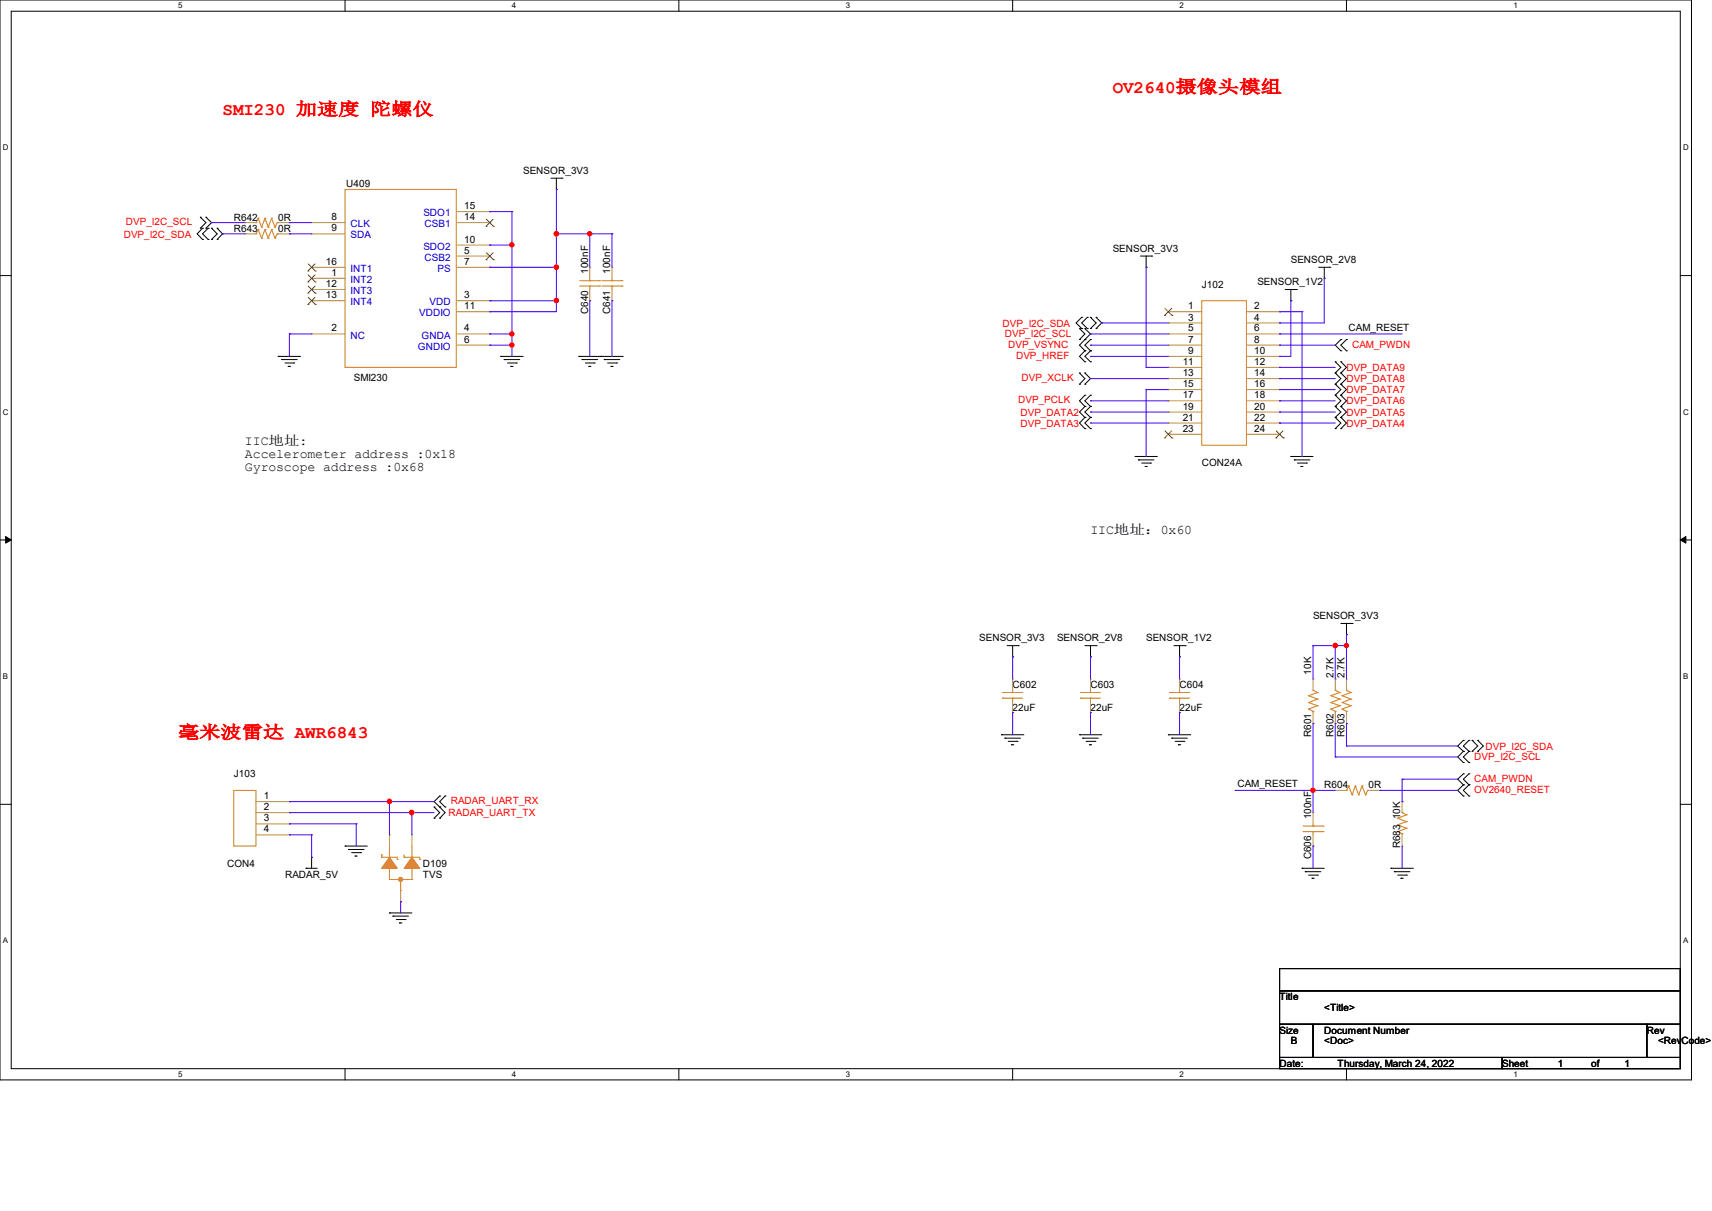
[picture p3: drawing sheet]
<svg xmlns="http://www.w3.org/2000/svg" width="297mm" height="210mm" viewBox="0 0 297 210" stroke-linecap="round" stroke-linejoin="round" font-family="sans-serif">
<path d="M0 0h293.5v187.3h-293.5zM1.9 1.9h289.6v183.4h-289.6z" fill="none" stroke="#000" stroke-width=".17"/>
<g fill="#fff">
<path d="M30.9 .2h.8v1.5h-.8z"/>
<path d="M30.9 185.5h.8v1.6h-.8z"/>
</g>
<path d="M59.9 0v1.9M59.9 185.3v2" fill="none" stroke="#000" stroke-width=".17"/>
<g fill="#fff">
<path d="M88.8 .2h.8v1.5h-.8z"/>
<path d="M88.8 185.5h.8v1.6h-.8z"/>
</g>
<path d="M117.8 0v1.9M117.8 185.3v2" fill="none" stroke="#000" stroke-width=".17"/>
<g fill="#fff">
<path d="M146.7 .2h.8v1.5h-.8z"/>
<path d="M146.7 185.5h.8v1.6h-.8z"/>
</g>
<path d="M175.7 0v1.9M175.7 185.3v2" fill="none" stroke="#000" stroke-width=".17"/>
<g fill="#fff">
<path d="M204.6 .2h.8v1.5h-.8z"/>
<path d="M204.6 185.5h.8v1.6h-.8z"/>
</g>
<path d="M233.6 0v1.9M233.6 185.3v2" fill="none" stroke="#000" stroke-width=".17"/>
<g fill="#fff">
<path d="M262.6 .2h.7v1.5h-.7z"/>
<path d="M262.6 185.5h.7v1.6h-.7z"/>
<path d="M.5 24.8h1v1.6h-1z"/>
<path d="M292 24.8h1v1.6h-1z"/>
<path d="M.5 70.7h1v1.5h-1z"/>
<path d="M292 70.7h1v1.5h-1z"/>
</g>
<path d="M0 47.8h1.9M291.5 47.8h2" fill="none" stroke="#000" stroke-width=".17"/>
<g fill="#fff">
<path d="M.5 116.5h.9v1.6h-.9z"/>
<path d="M292 116.5h.9v1.6h-.9z"/>
</g>
<path d="M0 93.6h1.9M291.5 93.6h2" fill="none" stroke="#000" stroke-width=".17"/>
<path d="M1 93l.9 .6-.9 .6zM291.5 93.6l1-.6v1.2z" fill="#000" stroke="#000" stroke-width=".17"/>
<g fill="#fff">
<path d="M.5 162.4h.9v1.5h-.9z"/>
<path d="M292 162.4h.9v1.5h-.9z"/>
</g>
<g fill="none" stroke="#000" stroke-width=".17">
<path d="M34.8 39.6h.1M34.8 37.7h.1M34.8 37.7l.9 .9-.9 1M35.1 39.6h.1M35.1 39.6l-.9 1 .9 .9M35.7 37.7h.1M35.7 39.6h.1M35.7 37.7l1 .9-1 1M36.1 39.6h.1M36.1 39.6l-1 1 1 .9M36.7 39.6h.1M36.7 39.6l1 1-1 .9"/>
<path d="M37.7 39.6h.1M37.7 39.6l.9 1-.9 .9M95.6 30.9h1.9M96.5 32.9h.1M96.5 30.9v2M97.5 30.9h.1M35.1 41.5h.1M36.1 41.5h.1M36.7 41.5h.1M37.7 41.5h.1M187.3 58.9h.1M187.3 57h.1"/>
<path d="M187.3 57l.9 .9-.9 1M187.7 55h.1M187.7 57h.1M187.7 55l-1 1 1 1M188.2 57h.1M188.2 58.9h.1M188.2 57l1 .9-1 1M188.2 58.9l-.9 1 .9 .9M188.6 57h.1M188.6 55h.1M188.6 55l-.9 1 .9 1M189.2 57h.1"/>
<path d="M189.2 55h.1M189.2 58.9h.1M189.2 55l1 1-1 1M189.2 58.9l-1 1 1 .9M190.2 55h.1M190.2 57h.1M190.2 55l.9 1-.9 1M197.9 44.4h1.9M198.8 46.4h.1M198.8 44.4v2M199.8 44.4h.1M223 50.2h1.9"/>
<path d="M223.9 52.2h.1M223.9 50.2v2M224.9 50.2h.1M228.8 46.4h1.9M229.7 48.3h.1M229.7 46.4v1.9M230.7 46.4h.1M232.6 58.9h.1M232.6 58.9l-1 1 1 .9M233.6 58.9h.1M233.6 58.9l-1 1 1 .9M48.3 61.8h.1"/>
<path d="M48.3 61.8h3.9M48.9 62.4h.1M48.9 62.4h2.7M49.4 62.9h1.6M50 63.5h.1M50 63.5h.4M51 62.9h.1M86.9 61.8h.1M86.9 61.8h3.9M87.5 62.4h.1M87.5 62.4h2.7M88.1 62.9h1.5"/>
<path d="M88.6 63.5h.1M88.6 63.5h.4M89.6 62.9h.1M100.4 61.8h.1M100.4 61.8h7.7M101 62.4h.1M101 62.4h2.7M101.6 62.9h1.5M102.2 63.5h.1M102.2 63.5h.3M103.1 62.9h.1M104.3 61.8h.1"/>
<path d="M104.8 62.4h.1M104.8 62.4h2.7M105.4 62.9h1.6M106 63.5h.1M106 63.5h.4M107 62.9h.1M187.3 66.6h.1M187.3 64.7h.1M187.3 64.7l.9 1-.9 .9M188.2 60.8h.1M188.2 62.7h.1M188.2 64.7h.1"/>
<path d="M188.2 66.6h.1M188.2 70.5h.1M188.2 68.5h.1M188.2 72.4h.1M188.2 74.3h.1M188.2 60.8l-.9 1 .9 .9M188.2 64.7l1 1-1 .9M188.2 68.5l-.9 1 .9 1M188.2 70.5l-.9 1 .9 .9M188.2 72.4l-.9 1 .9 .9M189.2 60.8h.1M189.2 62.7h.1"/>
<path d="M189.2 70.5h.1M189.2 68.5h.1M189.2 72.4h.1M189.2 74.3h.1M189.2 60.8l-1 1 1 .9M189.2 68.5l-1 1 1 1M189.2 70.5l-1 1 1 .9M189.2 72.4l-1 1 1 .9M196.9 79.2h.1M196.9 79.2h3.9M197.5 79.8h.1M197.5 79.8h2.7"/>
<path d="M223.9 79.2h.1M223.9 79.2h3.9M224.5 79.8h.1M224.5 79.8h2.7M231.6 64.7h.1M231.6 62.7h.1M231.6 66.6h.1M231.6 68.5h.1M231.6 70.5h.1M231.6 72.4h.1M231.6 74.3h.1M231.6 62.7l1 1-1 1"/>
<path d="M231.6 64.7l1 1-1 .9M231.6 66.6l1 1-1 .9M231.6 68.5l1 1-1 1M231.6 70.5l1 1-1 .9M231.6 72.4l1 1-1 .9M232.6 60.8h.1M232.6 64.7h.1M232.6 62.7h.1M232.6 66.6h.1M232.6 68.5h.1M232.6 70.5h.1M232.6 72.4h.1"/>
<path d="M232.6 74.3h.1M232.6 62.7l1 1-1 1M232.6 64.7l1 1-1 .9M232.6 66.6l1 1-1 .9M232.6 68.5l1 1-1 1M232.6 70.5l1 1-1 .9M232.6 72.4l1 1-1 .9M233.6 60.8h.1M198.1 80.3h1.5M198.7 80.9h.1M198.7 80.9h.4M199.6 80.3h.1"/>
<path d="M225.1 80.3h1.6M225.7 80.9h.1M225.7 80.9h.4M226.7 80.3h.1M174.7 112h2M175.7 113.9h.1M175.7 112v1.9M176.7 112h.1M188.2 112h2M189.2 113.9h.1M189.2 112v1.9M190.2 112h.1"/>
<path d="M203.7 112h1.9M204.6 113.9h.1M204.6 112v1.9M205.6 112h.1M232.6 108.1h2M233.6 110.1h.1M233.6 108.1v2M234.6 108.1h.1M0 139.5h1.9M75.3 140h.1M75.3 140l1 .9-1 1M76.3 138h.1"/>
<path d="M76.3 140h.1M76.3 138l-1 1 1 1M76.3 140l.9 .9-.9 1M77.2 140h.1M77.2 138h.1M77.2 138l-.9 1 .9 1M173.7 127.4h.1M173.7 127.4h3.9M174.3 128h.1M174.3 128h2.7M174.9 128.6h1.5M175.5 129.2h.1"/>
<path d="M175.5 129.2h.4M176.4 128.6h.1M187.3 127.4h.1M187.3 127.4h3.8M187.8 128h.1M187.8 128h2.7M188.4 128.6h1.5M189 129.2h.1M189 129.2h.4M189.9 128.6h.1M202.7 127.4h.1M202.7 127.4h3.9"/>
<path d="M203.3 128h.1M203.3 128h2.7M203.9 128.6h1.5M204.4 129.2h.1M204.4 129.2h.5M205.4 128.6h.1M253.9 128.4h.1M253.9 130.3h.1M253.9 132.2h.1M253.9 136.1h.1M253.9 138h.1M253.9 134.2h.1"/>
<path d="M253.9 128.4l-1 1 1 .9M253.9 130.3l-1 1 1 .9M253.9 136.1l-1 1 1 .9M253.9 134.2l-1 .9 1 1M254.8 130.3h.1M254.8 128.4h.1M254.8 132.2h.1M254.8 138h.1M254.8 136.1h.1M254.8 134.2h.1M254.8 128.4l-.9 1 .9 .9M254.8 130.3l-.9 1 .9 .9"/>
<path d="M254.8 136.1l-.9 1 .9 .9M254.8 134.2l-.9 .9 .9 1M255.4 130.3h.1M255.4 128.4h.1M255.4 128.4l1 1-1 .9M256.4 128.4h.1M256.4 130.3h.1M256.4 128.4l.9 1-.9 .9M291.5 139.5h2M53.1 150.6h.1M53.1 150.6h1.9M54.1 148.7h.1"/>
<path d="M54.1 148.7v1.9M59.9 146.7h.1M59.9 146.7h3.8M60.5 147.3h.1M60.5 147.3h2.7M61 147.9h1.6M61.6 148.5h.1M61.6 148.5h.4M62.6 147.9h.1M67.6 158.3h.1M67.6 158.3h3.9M68.2 158.9h.1"/>
<path d="M68.2 158.9h2.7M68.7 159.5h1.6M70.3 159.5h.1M75.3 141.9h.1M76.3 141.9h.1M225.9 150.6h.1M225.9 150.6h3.8M226.4 151.2h.1M226.4 151.2h2.8M227 151.8h1.6M227.6 152.3h.1M227.6 152.3h.4"/>
<path d="M228.6 151.8h.1M241.3 150.6h.1M241.3 150.6h3.9M241.9 151.2h.1M241.9 151.2h2.7M242.5 151.8h1.5M243 152.3h.1M243 152.3h.5M244 151.8h.1M69.3 160.1h.1M69.3 160.1h.4M222 168h69.5v3.8h-69.5z"/>
<path d="M222 171.8h69.5v5.8h-69.5zM222 177.6h5.8v5.8h-5.8zM227.8 177.6h57.9v5.8h-57.9zM285.7 177.6h5.8v5.8h-5.8zM222 183.4h38.6v1.9h-38.6zM260.6 183.4h30.9v1.9h-30.9z"/>
</g>
<g fill="none" stroke="#cc8006" stroke-width=".17">
<path d="M44.4 38.6h.1M44.8 37.8h.1M44.8 39.8h.1M44.8 37.8l.6 1.6M44.8 37.8l-.4 .8M44.8 39.8l.6 1.5M44.8 39.8l-.4 .8M45.4 39.4h.1M46 37.8h.1M46 39.8h.1M46 37.8l.5 1.6M46 37.8l-.6 1.6"/>
<path d="M46 39.8l.5 1.5M46 39.8l-.6 1.5M46.5 39.4h.1M47.1 37.8h.1M47.1 39.8h.1M47.1 37.8l.6 1.6M47.1 37.8l-.6 1.6M47.1 39.8l.6 1.5M47.1 39.8l-.6 1.5M47.7 39.4h.1M48.1 38.6h.1M48.1 38.6l-.4 .8"/>
<path d="M48.1 38.6h.2M59.9 32.9h19.3v30.8h-19.3zM44.4 40.6h.1M45.4 41.3h.1M46.5 41.3h.1M47.7 41.3h.1M48.1 40.6h.1M48.1 40.6l-.4 .7M48.1 40.6h.2M100.6 49.6h3.5M100.6 48.7h3.5M102.3 48.7h.1"/>
<path d="M102.3 49.6h.1M102.3 48.3v.4M102.3 49.6v.6M104.1 49.6h.1M104.1 48.7h.1M104.4 49.6h3.5M104.4 48.7h3.5M106.2 48.7h.1M106.2 49.6h.1M106.2 48.3v.4M106.2 49.6v.6M107.9 49.6h.1"/>
<path d="M107.9 48.7h.1M208.5 52.2h7.7v25h-7.7zM175.7 119.7v.4M189.2 119.7v.4M204.6 119.7v.4M227.8 119.7h.1M227.8 119.7l.8 .4M231.6 119.7h.1M231.6 119.7l.9 .4M233.6 119.7h.1M233.6 119.7l.8 .4M40.6 137.1h3.8v9.6h-3.8z"/>
<path d="M173.9 121.1h.1M173.9 120.1h.1M173.9 121.1h3.5M173.9 120.1h3.5M175.7 120.1h.1M175.7 121.1h.1M175.7 121.1v.5M187.5 121.1h.1M187.5 120.1h.1M187.5 121.1h3.4M187.5 120.1h3.4M189.2 120.1h.1"/>
<path d="M189.2 121.1h.1M189.2 121.1v.5M202.9 121.1h.1M202.9 120.1h.1M202.9 121.1h3.5M202.9 120.1h3.5M204.6 120.1h.1M204.6 121.1h.1M204.6 121.1v.5M227 123h.1M227 121.8h.1M227 120.6h.1"/>
<path d="M227 123l.8 .4M227 121.8l1.6 .6M227 120.6l1.6 .6M227.8 123.4h.1M227.8 123.4v.2M228.6 122.4h.1M228.6 121.2h.1M228.6 120.1h.1M228.6 122.4l-1.6 .6M228.6 121.2l-1.6 .6M228.6 120.1l-1.6 .5M230.9 123h.1"/>
<path d="M230.9 121.8h.1M230.9 120.6h.1M230.9 123l.7 .4M230.9 121.8l1.6 .6M230.9 120.6l1.6 .6M231.6 123.4h.1M231.6 123.4v.2M232.5 122.4h.1M232.5 121.2h.1M232.5 120.1h.1M232.5 122.4l-1.6 .6M232.5 121.2l-1.6 .6"/>
<path d="M232.5 120.1l-1.6 .5M232.8 123h.1M232.8 121.8h.1M232.8 120.6h.1M232.8 123l.8 .4M232.8 121.8l1.6 .6M232.8 120.6l1.6 .6M233.6 137.1h.1M233.6 123.4h.1M233.6 123.4v.2M234 136.3h.1M234 136.3l.6 1.5"/>
<path d="M234 136.3l-.4 .8M234.4 122.4h.1M234.4 121.2h.1M234.4 120.1h.1M234.4 122.4l-1.6 .6M234.4 121.2l-1.6 .6M234.4 120.1l-1.6 .5M234.6 137.8h.1M235.1 136.3h.1M235.1 136.3l.6 1.5M235.1 136.3l-.5 1.5M235.7 137.8h.1"/>
<path d="M236.3 136.3h.1M236.3 136.3l.6 1.5M236.3 136.3l-.6 1.5M236.9 137.8h.1M237.3 137.1h.1M237.3 137.1l-.4 .7M66.2 148.7h.1M66.2 148.3h.1M66.2 148.7h2.7v.4M66.2 148.3v.4M67.6 148.7h.1M67.6 152.5h.1"/>
<path d="M67.6 146.7v2M67.6 150.6v1.9M67.6 152.5h3.9M68.9 149.1h.1M69.5 154.4h.1M69.5 152.5v1.9M70.1 148.7h.1M70.1 148.7h2.7v.4M70.1 148.3v.4M71.5 148.7h.1M71.5 152.5h.1M71.5 146.7v2"/>
<path d="M71.5 150.6v1.9M72.8 149.1h.1M226.1 144.2h3.4M226.1 143.3h3.4M227.8 143.3h.1M227.8 144.2h.1M227.8 142.9v.4M227.8 144.2v.6M229.5 144.2h.1M229.5 143.3h.1M242.5 144.2h.1M242.5 143h.1"/>
<path d="M242.5 141.9h.1M242.5 144.2l.7 .4M242.5 143l1.5 .6M242.5 141.9l1.5 .6M243.2 140.9h.1M243.2 144.6h.1M243.2 140.9l.8 .4M243.2 144.6v.2M244 143.6h.1M244 142.5h.1M244 141.3h.1M244 143.6l-1.5 .6"/>
<path d="M244 142.5l-1.5 .5M244 141.3l-1.5 .6"/>
</g>
<g fill="none" stroke="#a84" stroke-width=".17">
<path d="M42.5 38.6h.1M42.5 38.6h1.9M48.3 38.6h1.9M50.2 38.6h.1M54.1 38.6h.1M54.1 38.6h5.8M79.2 38.6h5.8M79.2 36.7h5.8M85 38.6h.1M85 36.7h.1M42.5 40.6h.1M42.5 40.6h1.9"/>
<path d="M48.3 40.6h1.9M50.2 40.6h.1M54.1 48.3h.1M54.1 57.9h.1M54.1 40.6h.1M54.1 50.2h.1M54.1 52.2h.1M54.1 46.4h.1M54.1 57.9h5.8M54.1 48.3h5.8M54.1 52.2h5.8M54.1 46.4h5.8"/>
<path d="M54.1 40.6h5.8M54.1 50.2h5.8M79.2 54.1h5.8M79.2 57.9h5.8M79.2 59.9h5.8M79.2 52.2h5.8M79.2 44.4h5.8M79.2 46.4h5.8M79.2 42.5h5.8M85 52.2h.1M85 57.9h.1M85 44.4h.1"/>
<path d="M85 59.9h.1M85 46.4h.1M85 42.5h.1M85 54.1h.1M102.3 46.4h.1M102.3 52.2h.1M102.3 46.4v1.9M102.3 50.2v2M106.2 46.4h.1M106.2 52.2h.1M106.2 46.4v1.9M106.2 50.2v2"/>
<path d="M202.7 54.1h.1M202.7 56h.1M202.7 57.9h.1M202.7 59.9h.1M202.7 54.1h5.8M202.7 56h5.8M202.7 57.9h5.8M202.7 59.9h5.8M216.2 54.1h5.8M216.2 56h5.8M216.2 57.9h5.8M216.2 59.9h5.8"/>
<path d="M222 54.1h.1M222 56h.1M222 57.9h.1M222 59.9h.1M202.7 61.8h.1M202.7 63.7h.1M202.7 65.7h.1M202.7 67.6h.1M202.7 69.5h.1M202.7 71.5h.1M202.7 73.4h.1M202.7 75.3h.1"/>
<path d="M202.7 61.8h5.8M202.7 63.7h5.8M202.7 65.7h5.8M202.7 67.6h5.8M202.7 69.5h5.8M202.7 71.5h5.8M202.7 73.4h5.8M202.7 75.3h5.8M216.2 61.8h5.8M216.2 63.7h5.8M216.2 65.7h5.8M216.2 67.6h5.8"/>
<path d="M216.2 69.5h5.8M216.2 71.5h5.8M216.2 73.4h5.8M216.2 75.3h5.8M222 61.8h.1M222 63.7h.1M222 65.7h.1M222 67.6h.1M222 69.5h.1M222 71.5h.1M222 73.4h.1M222 75.3h.1"/>
<path d="M175.7 117.8h.1M175.7 117.8v1.9M189.2 117.8h.1M189.2 117.8v1.9M204.6 117.8h.1M204.6 117.8v1.9M227.8 117.8h.1M227.8 117.8v1.9M231.6 117.8h.1M231.6 117.8v1.9M233.6 117.8h.1M233.6 117.8v1.9"/>
<path d="M44.4 139h5.8M50.2 139h.1M175.7 123.6h.1M175.7 121.6v2M189.2 123.6h.1M189.2 121.6v2M204.6 123.6h.1M204.6 121.6v2M227.8 125.5h.1M227.8 123.6v1.9M231.6 137.1h.1M231.6 125.5h.1"/>
<path d="M231.6 137.1h2M231.6 123.6v1.9M233.6 125.5h.1M233.6 123.6v1.9M237.4 137.1h2M239.4 137.1h.1M243.2 139h.1M243.2 139v1.9M44.4 140.9h5.8M44.4 142.9h5.8M44.4 144.8h5.8M50.2 140.9h.1"/>
<path d="M50.2 142.9h.1M50.2 144.8h.1M67.6 144.8h.1M67.6 144.8v1.9M69.5 156.4h.1M69.5 154.4v2M71.5 144.8h.1M71.5 144.8v1.9M227.8 140.9h.1M227.8 146.7h.1M227.8 140.9v2M227.8 144.8v1.9"/>
<path d="M243.2 146.7h.1M243.2 144.8v1.9"/>
</g>
<g fill="#cc8006" stroke="#cc8006" stroke-width=".17">
<path d="M67.6 148.7l1.3 1.9h-2.7z" fill-rule="evenodd"/>
<path d="M71.5 148.7l1.3 1.9h-2.7z" fill-rule="evenodd"/>
<circle cx="69.5" cy="152.5" r=".36"/>
</g>
<g fill="none" stroke="#804000" stroke-width=".17">
<path d="M84.3 39.2h.1M84.4 38l1.2 1.2M85.6 38l-1.3 1.2M85.6 39.2h.1M53.4 48.9h.1M53.4 50.8h.1M53.4 52.8h.1M53.4 47h.1M53.5 47.7l1.2 1.2M53.5 49.6l1.2 1.2M53.5 51.6l1.2 1.2M53.5 45.8l1.2 1.2"/>
<path d="M54.7 47.7l-1.3 1.2M54.7 49.6l-1.3 1.2M54.7 51.6l-1.3 1.2M54.7 45.8l-1.3 1.2M54.7 48.9h.1M54.7 50.8h.1M54.7 52.8h.1M54.7 47h.1M84.3 45h.1M84.4 43.8l1.2 1.2M85.6 43.8l-1.3 1.2M85.6 45h.1"/>
<path d="M202.1 54.7h.1M202.1 53.5l1.2 1.2M203.3 53.5l-1.2 1.2M203.3 54.7h.1M202.1 75.9h.1M202.1 74.7l1.2 1.2M203.3 74.7l-1.2 1.2M203.3 75.9h.1M221.4 75.9h.1M221.4 74.7l1.2 1.2M222.6 74.7l-1.2 1.2M222.6 75.9h.1"/>
</g>
<g fill="none" stroke="#4200ff" stroke-width=".17">
<path d="M36.7 38.6h.1M36.7 38.6h5.8M50.2 38.6h.1M50.2 38.6h3.9M85 36.7h.1M85 36.7h3.8M88.8 36.7h.1M88.8 36.7v25.1M96.5 32.9h.1M96.5 32.9v21.2h-11.5M38.6 40.6h.1M38.6 40.6h3.9"/>
<path d="M50.2 40.6h.1M50.2 57.9h.1M50.2 40.6h3.9M50.2 57.9h3.9M50.2 57.9v3.9M85 52.2h.1M85 54.1h.1M85 57.9h.1M85 59.9h.1M85 46.4h.1M85 42.5h.1M85 57.9h3.8"/>
<path d="M85 52.2h11.5M85 59.9h3.8M85 46.4h11.5M85 42.5h3.8M88.8 57.9h.1M88.8 59.9h.1M88.8 42.5h.1M96.5 52.2h.1M96.5 46.4h.1M96.5 40.6h.1M96.5 40.6h9.7M102.3 52.2h.1"/>
<path d="M102.3 40.6h.1M102.3 40.6v5.8M102.3 52.2v9.6M106.2 40.6h.1M106.2 52.2h.1M106.2 40.6v5.8M106.2 52.2v9.6M189.2 57.9h.1M189.2 59.9h.1M189.2 57.9h13.5M189.2 59.9h13.5M191.1 56h.1"/>
<path d="M191.1 56h11.6M198.8 46.4h.1M198.8 46.4v17.3M222 54.1h.1M222 56h.1M222 57.9h.1M222 59.9h.1M222 57.9h21.2M222 54.1h3.9M222 59.9h9.6M223.9 52.2h.1M223.9 52.2v9.6h-1.9"/>
<path d="M225.9 54.1h.1M225.9 54.1v25.1M229.7 48.3h.1M229.7 48.3v7.7h-7.7M189.2 61.8h.1M189.2 65.7h.1M189.2 69.5h.1M189.2 71.5h.1M189.2 73.4h.1M189.2 61.8h13.5M189.2 65.7h13.5M189.2 69.5h13.5"/>
<path d="M189.2 71.5h13.5M189.2 73.4h13.5M198.8 67.6h.1M198.8 63.7h.1M198.8 67.6h3.9M198.8 67.6v11.6M198.8 63.7h3.9M222 61.8h.1M222 63.7h.1M222 65.7h.1M222 67.6h.1M222 69.5h.1"/>
<path d="M222 71.5h.1M222 73.4h.1M222 67.6h9.6M222 63.7h9.6M222 65.7h9.6M222 69.5h9.6M222 71.5h9.6M222 73.4h9.6M175.7 113.9h.1M175.7 113.9v3.9M189.2 113.9h.1M189.2 113.9v3.9"/>
<path d="M204.6 113.9h.1M204.6 113.9v3.9M227.8 112h.1M227.8 112v5.8M227.8 112h5.8M231.6 112h.1M231.6 112v5.8M233.6 110.1h.1M233.6 112h.1M233.6 110.1v7.7M50.2 139h.1M50.2 139h25.1"/>
<path d="M67.6 139h.1M67.6 139v5.8M175.7 123.6h.1M175.7 123.6v3.8M189.2 123.6h.1M189.2 123.6v3.8M204.6 123.6h.1M204.6 123.6v3.8M214.3 137.1h.1M214.3 137.1h17.3M227.8 125.5h.1M227.8 137.1h.1"/>
<path d="M227.8 125.5v15.4M231.6 125.5h.1M231.6 131.3h.1M231.6 125.5v5.8M231.6 131.3h21.3M233.6 125.5h.1M233.6 129.4h.1M233.6 125.5v3.9M233.6 129.4h19.3M239.4 137.1h.1M239.4 137.1h13.5M243.2 135.1h.1"/>
<path d="M243.2 139h.1M243.2 135.1v3.9M243.2 135.1h9.7M50.2 140.9h.1M50.2 142.9h.1M50.2 144.8h.1M50.2 140.9h25.1M50.2 142.9h11.6M50.2 144.8h3.9M54.1 144.8h.1M54.1 144.8v3.9M61.8 142.9h.1"/>
<path d="M61.8 142.9v3.8M69.5 156.4h.1M69.5 156.4v1.9M71.5 140.9h.1M71.5 140.9v3.9M227.8 146.7h.1M227.8 146.7v3.9M243.2 150.6h.1M243.2 146.7v3.9"/>
</g>
<g fill="#f00" stroke="#f00" stroke-width=".17">
<circle cx="231.6" cy="112" r=".38"/>
<circle cx="233.6" cy="112" r=".36"/>
<circle cx="67.6" cy="139" r=".38"/>
<circle cx="71.4" cy="140.9" r=".38"/>
<circle cx="88.8" cy="59.8" r=".36"/>
<circle cx="96.5" cy="52.1" r=".38"/>
<circle cx="96.5" cy="46.3" r=".38"/>
<circle cx="88.8" cy="57.9" r=".36"/>
<circle cx="88.8" cy="42.5" r=".36"/>
<circle cx="102.3" cy="40.5" r=".36"/>
<circle cx="96.5" cy="40.5" r=".38"/>
<circle cx="227.8" cy="137.1" r=".36"/>
</g>
<g font-size="3" fill="#f00">
<text x="193" y="16.1">OV2640摄像头模组</text>
<text x="38.6" y="19.9">SMI230 加速度 陀螺仪</text>
<text x="30.9" y="128">毫米波雷达 AWR6843</text>
</g>
<g font-size="2.3">
<text x="42.5" y="77.2">IIC地址:</text>
<text x="42.5" y="79.5">Accelerometer address :0x18</text>
<text x="42.5" y="81.7">Gyroscope address :0x68</text>
<text x="189.2" y="92.6">IIC地址：0x60</text>
</g>
<g font-size="1.7">
<text x="60.1" y="32.5">U409</text>
<text x="90.8" y="30.2">SENSOR_3V3</text>
<text x="40.6" y="38.3">R642</text>
<text x="40.6" y="40.2">R643</text>
<text x="48.3" y="38.3">0R</text>
<text x="48.3" y="40.2">0R</text>
<text x="57.5" y="38.2">8</text>
<text x="57.5" y="40.1">9</text>
<text x="80.5" y="38.2">14</text>
<text x="80.5" y="36.3">15</text>
<text x="56.6" y="45.9">16</text>
<text x="57.5" y="47.8">1</text>
<text x="80.5" y="44">5</text>
<text x="80.5" y="45.9">7</text>
<text x="80.5" y="42.1">10</text>
<text x="102" y="47.5" transform="rotate(-90 102 47.5)">100nF</text>
<text x="105.9" y="47.5" transform="rotate(-90 105.9 47.5)">100nF</text>
<text x="193" y="43.7">SENSOR_3V3</text>
<text x="223.9" y="45.6">SENSOR_2V8</text>
<text x="56.6" y="49.8">12</text>
<text x="56.6" y="51.7">13</text>
<text x="80.5" y="51.7">3</text>
<text x="80.5" y="53.6">11</text>
<text x="206.2" y="53.6">1</text>
<text x="208.5" y="49.9">J102</text>
<text x="217.6" y="53.6">2</text>
<text x="218.1" y="49.5">SENSOR_1V2</text>
<text x="57.5" y="57.5">2</text>
<text x="80.5" y="57.5">4</text>
<text x="80.5" y="59.4">6</text>
<text x="102" y="54.4" transform="rotate(-90 102 54.4)">C640</text>
<text x="105.9" y="54.4" transform="rotate(-90 105.9 54.4)">C641</text>
<text x="206.2" y="55.6">3</text>
<text x="206.2" y="57.5">5</text>
<text x="206.2" y="59.4">7</text>
<text x="217.6" y="55.6">4</text>
<text x="217.6" y="57.5">6</text>
<text x="217.6" y="59.4">8</text>
<text x="234" y="57.3">CAM_RESET</text>
<text x="205.2" y="63.3">11</text>
<text x="205.2" y="65.2">13</text>
<text x="206.2" y="61.4">9</text>
<text x="217.6" y="61.4">10</text>
<text x="217.6" y="63.3">12</text>
<text x="217.6" y="65.2">14</text>
<text x="61.4" y="66.1">SMI230</text>
<text x="205.2" y="67.1">15</text>
<text x="205.2" y="69.1">17</text>
<text x="205.2" y="71">19</text>
<text x="217.6" y="67.1">16</text>
<text x="217.6" y="69.1">18</text>
<text x="217.6" y="71">20</text>
<text x="205.2" y="72.9">21</text>
<text x="205.2" y="74.9">23</text>
<text x="217.6" y="72.9">22</text>
<text x="217.6" y="74.9">24</text>
<text x="208.5" y="80.8">CON24A</text>
<text x="227.8" y="107.4">SENSOR_3V3</text>
<text x="169.9" y="111.2">SENSOR_3V3</text>
<text x="183.4" y="111.2">SENSOR_2V8</text>
<text x="198.8" y="111.2">SENSOR_1V2</text>
<text x="175.7" y="119.4">C602</text>
<text x="189.2" y="119.4">C603</text>
<text x="204.6" y="119.4">C604</text>
<text x="227.5" y="117" transform="rotate(-90 227.5 117)">10K</text>
<text x="231.3" y="117.6" transform="rotate(-90 231.3 117.6)">2.7K</text>
<text x="233.3" y="117.6" transform="rotate(-90 233.3 117.6)">2.7K</text>
<text x="175.7" y="123.2">22uF</text>
<text x="189.2" y="123.2">22uF</text>
<text x="204.6" y="123.2">22uF</text>
<text x="227.5" y="127.8" transform="rotate(-90 227.5 127.8)">R601</text>
<text x="231.3" y="127.8" transform="rotate(-90 231.3 127.8)">R602</text>
<text x="233.3" y="127.8" transform="rotate(-90 233.3 127.8)">R603</text>
<text x="40.6" y="134.8">J103</text>
<text x="214.7" y="136.5">CAM_RESET</text>
<text x="229.7" y="136.7">R604</text>
<text x="237.4" y="136.7">0R</text>
<text x="45.8" y="138.6">1</text>
<text x="45.8" y="140.5">2</text>
<text x="45.8" y="142.4">3</text>
<text x="227.5" y="142.1" transform="rotate(-90 227.5 142.1)">100nF</text>
<text x="45.8" y="144.4">4</text>
<text x="227.5" y="149.1" transform="rotate(-90 227.5 149.1)">C606</text>
<text x="242.9" y="147.1" transform="rotate(-90 242.9 147.1)">R683 10K</text>
<text x="39.4" y="150.3">CON4</text>
<text x="49.4" y="152.2">RADAR_5V</text>
<text x="73.4" y="150.3">D109</text>
<text x="73.4" y="152.2">TVS</text>
<text x="222" y="173.4">Title</text>
<text x="222" y="179.2">Size</text>
<text x="229.7" y="175.3">&lt;Title&gt;</text>
<text x="229.7" y="179.2">Document Number</text>
<text x="285.7" y="179.2">Rev</text>
<text x="222" y="185">Date:</text>
<text x="223.9" y="181.1">B</text>
<text x="229.7" y="181.1">&lt;Doc&gt;</text>
<text x="232.1" y="185">Thursday, March 24, 2022</text>
<text x="260.6" y="185">Sheet</text>
<text x="270.2" y="185">1</text>
<text x="276" y="185">of</text>
<text x="281.8" y="185">1</text>
<text x="287.7" y="181.1">&lt;RevCode&gt;</text>
</g>
<g font-size="1.7" fill="#f00">
<text x="21.5" y="41.2">DVP_I2C_SDA</text>
<text x="21.8" y="39.1">DVP_I2C_SCL</text>
<text x="173.9" y="56.6">DVP_I2C_SDA</text>
<text x="174.3" y="58.4">DVP_I2C_SCL</text>
<text x="174.9" y="60.3">DVP_VSYNC</text>
<text x="176.3" y="62.2">DVP_HREF</text>
<text x="233.6" y="64.3">DVP_DATA9</text>
<text x="234.6" y="60.3">CAM_PWDN</text>
<text x="176.7" y="70">DVP_PCLK</text>
<text x="177.2" y="66.1">DVP_XCLK</text>
<text x="233.6" y="66.3">DVP_DATA8</text>
<text x="233.6" y="68.2">DVP_DATA7</text>
<text x="233.6" y="70.1">DVP_DATA6</text>
<text x="177" y="72.1">DVP_DATA2</text>
<text x="177" y="74">DVP_DATA3</text>
<text x="233.6" y="72.1">DVP_DATA5</text>
<text x="233.6" y="74">DVP_DATA4</text>
<text x="255.8" y="131.7">DVP_I2C_SCL</text>
<text x="257.7" y="130">DVP_I2C_SDA</text>
<text x="255.8" y="137.5">OV2640_RESET</text>
<text x="255.8" y="135.6">CAM_PWDN</text>
<text x="77.8" y="141.6">RADAR_UART_TX</text>
<text x="78.2" y="139.4">RADAR_UART_RX</text>
</g>
<g font-size="1.7" fill="#00c">
<text x="60.8" y="39.4">CLK</text>
<text x="60.8" y="41.4">SDA</text>
<text x="73.4" y="37.5">SDO1</text>
<text x="73.7" y="39.4">CSB1</text>
<text x="60.8" y="47.2">INT1</text>
<text x="73.4" y="43.3">SDO2</text>
<text x="73.7" y="45.2">CSB2</text>
<text x="75.9" y="47.2">PS</text>
<text x="60.8" y="49.1">INT2</text>
<text x="60.8" y="51">INT3</text>
<text x="60.8" y="53">INT4</text>
<text x="74.5" y="53">VDD</text>
<text x="60.8" y="58.7">NC</text>
<text x="72.7" y="54.9">VDDIO</text>
<text x="73.1" y="58.7">GNDA</text>
<text x="72.5" y="60.7">GNDIO</text>
</g>
<g font-size="1.4">
<text x="30.9" y="1.4">5</text>
<text x="88.8" y="1.4">4</text>
<text x="146.7" y="1.4">3</text>
<text x="204.6" y="1.4">2</text>
<text x="262.6" y="1.4">1</text>
<text x=".5" y="26.1">D</text>
<text x="292" y="26.1">D</text>
<text x=".5" y="71.9">C</text>
<text x="292" y="71.9">C</text>
<text x=".5" y="117.8">B</text>
<text x="292" y="117.8">B</text>
<text x=".5" y="163.6">A</text>
<text x="292" y="163.6">A</text>
<text x="30.9" y="186.8">5</text>
<text x="88.8" y="186.8">4</text>
<text x="146.7" y="186.8">3</text>
<text x="204.6" y="186.8">2</text>
<text x="262.6" y="186.8">1</text>
</g>
</svg>
